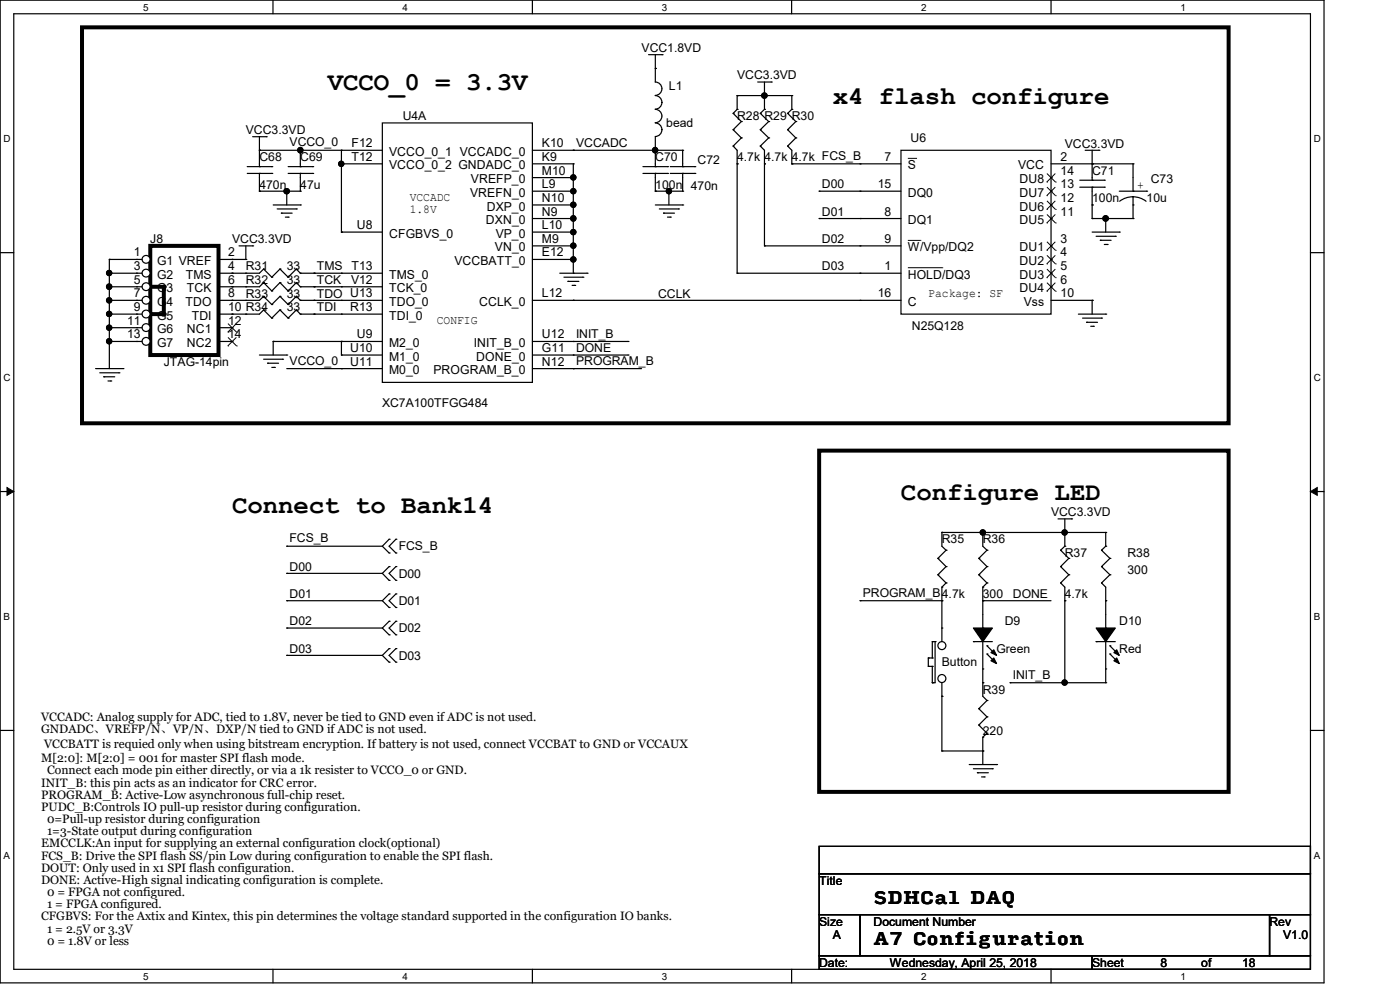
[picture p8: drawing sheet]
<svg xmlns="http://www.w3.org/2000/svg" width="297mm" height="210mm" viewBox="0 0 297 210" stroke-linecap="round" stroke-linejoin="round" font-family="sans-serif">
<path d="M0 0h280.9v208.5h-280.9zM2.9 2.9h275.1v202.7h-275.1z" fill="none" stroke="#000" stroke-width=".25"/>
<g fill="#fff">
<path d="M30.4 .3h1.1v2.4h-1.1z"/>
<path d="M30.4 205.9h1.1v2.3h-1.1z"/>
</g>
<path d="M57.9 0v2.9M57.9 205.6v2.9" fill="none" stroke="#000" stroke-width=".25"/>
<g fill="#fff">
<path d="M85.4 .3h1.1v2.4h-1.1z"/>
<path d="M85.4 205.9h1.1v2.3h-1.1z"/>
</g>
<path d="M112.9 0v2.9M112.9 205.6v2.9" fill="none" stroke="#000" stroke-width=".25"/>
<g fill="#fff">
<path d="M140.4 .3h1.2v2.4h-1.2z"/>
<path d="M140.4 205.9h1.2v2.3h-1.2z"/>
</g>
<path d="M167.9 0v2.9M167.9 205.6v2.9" fill="none" stroke="#000" stroke-width=".25"/>
<g fill="#fff">
<path d="M195.4 .3h1.2v2.4h-1.2z"/>
<path d="M195.4 205.9h1.2v2.3h-1.2z"/>
</g>
<path d="M223 0v2.9M223 205.6v2.9" fill="none" stroke="#000" stroke-width=".25"/>
<g fill="#fff">
<path d="M250.4 .3h1.2v2.4h-1.2z"/>
<path d="M250.4 205.9h1.2v2.3h-1.2z"/>
<path d="M.8 28.2h1.4v2.4h-1.4z"/>
<path d="M278.7 28.2h1.5v2.4h-1.5z"/>
<path d="M.8 78.9h1.4v2.3h-1.4z"/>
<path d="M278.7 78.9h1.5v2.3h-1.5z"/>
</g>
<path d="M0 53.6h2.9M278 53.6h2.9" fill="none" stroke="#000" stroke-width=".25"/>
<g fill="#fff">
<path d="M.8 129.6h1.3v2.3h-1.3z"/>
<path d="M278.7 129.6h1.4v2.3h-1.4z"/>
</g>
<path d="M0 104.3h2.9M278 104.3h2.9" fill="none" stroke="#000" stroke-width=".25"/>
<path d="M1.5 103.4l1.4 .9-1.4 .8zM278 104.3l1.4-.9v1.7z" fill="#000" stroke="#000" stroke-width=".21"/>
<g fill="#fff">
<path d="M.8 180.3h1.3v2.3h-1.3z"/>
<path d="M278.7 180.3h1.4v2.3h-1.4z"/>
</g>
<g fill="none" stroke="#000" stroke-width=".25">
<path d="M137.6 11.6h2.9M139 14.5h.1M139 11.6v5.8a1.42 1.42 0 0 1 1.4 1.4 1.42 1.42 0 0 1-1.4 1.4 1.5 1.5 0 0 1 1.4 1.5 1.43 1.43 0 0 1-1.4 1.5 1.44 1.44 0 0 1 1.4 1.4 1.44 1.44 0 0 1-1.4 1.4M140.5 11.6h.1M160.7 17.4h2.9M162.2 17.4v5.8M163.6 17.4h.1M52.5 36.8h5.2M52.5 35.3h5.2M53.6 29h2.9M55 31.9h.1M55 35.3h.1"/>
<path d="M55 36.8h.1M55 31.9h26.1M55 29v6.3M55 36.8v3.8M56.5 29h.1M57.7 36.8h.1M57.7 35.3h.1M61.1 36.8h5.2M61.1 35.3h5.2M63.7 31.9h.1M63.7 35.3h.1M63.7 36.8h.1"/>
<path d="M63.7 31.9v3.4M63.7 36.8v3.8M66.3 36.8h.1M66.3 35.3h.1M72.4 34.8h.1M72.4 31.9h.1M72.4 34.8h8.7M72.4 31.9v17.3M81.1 26.1h31.8v55h-31.8zM112.9 34.8h8.7M112.9 31.9h31.9M112.9 37.7h8.7"/>
<path d="M121.6 37.7h.1M121.6 31.9h.1M121.6 34.8h.1M121.6 34.8v23.2M136.4 36.8h5.2M136.4 35.3h5.2M139 26.1a1.43 1.43 0 0 1 1.4 1.4 1.43 1.43 0 0 1-1.4 1.5M139 31.9h.1M139 35.3h.1M139 36.8h.1M139 29v6.3M139 36.8v3.8"/>
<path d="M141.6 36.8h.1M141.6 35.3h.1M142.2 36.8h5.2M142.2 35.3h5.2M144.8 35.3h.1M144.8 36.8h.1M144.8 31.9h.1M144.8 31.9v3.4M144.8 36.8v3.8M147.4 36.8h.1M147.4 35.3h.1M155.5 31h.1"/>
<path d="M155.5 27.5h.1M155.5 24h.1M155.5 31l.9 .9v26.1M155.5 27.5l1.8 1.8M155.5 24l1.8 1.8M156.4 34.8h.1M156.4 20.3h.1M156.4 23.2h.1M156.4 20.3v2.9M156.4 20.3h11.6M156.4 23.2l-.9 .8M157.3 29.3h.1"/>
<path d="M157.3 25.8h.1M157.3 29.3l-1.8 1.7M157.3 25.8l-1.8 1.7M161.3 31h.1M161.3 27.5h.1M161.3 24h.1M161.3 31l.9 .9v20.3M161.3 27.5l1.8 1.8M161.3 24l1.8 1.8M162.2 34.8h.1M162.2 20.3h.1M162.2 23.2h.1"/>
<path d="M162.2 23.2l-.9 .8M163.1 29.3h.1M163.1 25.8h.1M163.1 29.3l-1.8 1.7M163.1 25.8l-1.8 1.7M167.1 31h.1M167.1 27.5h.1M167.1 24h.1M167.1 31l.9 .9v2.9M167.1 27.5l1.7 1.8M167.1 24l1.7 1.8M168 34.8h.1"/>
<path d="M168 23.2h.1M168 20.3h.1M168 34.8h23.1M168 23.2l-.9 .8M168 20.3v2.9M168.8 29.3h.1M168.8 25.8h.1M168.8 29.3l-1.7 1.7M168.8 25.8l-1.7 1.7M182.5 34.8h.1M191.1 31.9h31.9v34.7h-31.9zM223 37.7h.1"/>
<path d="M223 34.8h17.4M229.1 39.7h5.2M229.1 38.2h5.2M230.2 31.9h2.9M231.7 34.8h.1M231.7 38.2h.1M231.7 39.7h.1M231.7 31.9v6.3M231.7 39.7v6.7M233.1 31.9h.1M234.3 39.7h.1M234.3 38.2h.1"/>
<path d="M240.4 34.8h.1M240.4 34.8v5.8M23.2 55h.1M23.2 58h.1M23.2 55h5.8M23.2 58h5.8M23.2 55v23.2M49.2 55h.1M49.2 58h.1M49.2 55h3M50.7 52.2h2.9M52.2 55h.1"/>
<path d="M52.2 58h.1M52.2 52.2v2.8M53.6 52.2h.1M55 40.6h.1M55 40.6h8.7M55.9 59.9h.1M55.9 57.1h.1M55.9 57.1l-.9 .9h-5.8M55.9 59.9l-.9 .9h-5.8M55.9 59.9l1.8 1.8M55.9 57.1l1.8 1.7M57.7 58.8h.1"/>
<path d="M58 43.5h5.7M58.8 44.3h4.1M59.4 59.9h.1M59.4 57.1h.1M59.4 59.9l-1.7 1.8M59.4 59.9l1.7 1.8M59.4 57.1l-1.7 1.7M59.4 57.1l1.7 1.7M59.7 45.2h.1M59.7 45.2h2.3M60.5 46.1h.6M60.8 40.6h.1"/>
<path d="M60.8 40.6v2.9M61.1 46.1h.1M61.1 58.8h.1M62.9 44.3h.1M62.9 59.9h.1M62.9 57.1h.1M62.9 59.9l-1.8 1.8M62.9 59.9l.8 .9M62.9 57.1l-1.8 1.7M62.9 57.1l.8 .9M63.7 43.5h.1M63.7 40.6h.1"/>
<path d="M63.7 58h.1M63.7 58h17.4M66.6 58h.1M72.4 49.2h.1M72.4 58h.1M72.4 49.2h8.7M112.9 55h8.7M112.9 40.6h8.7M112.9 46.4h8.7M112.9 52.2h8.7M112.9 49.2h8.7M112.9 43.5h8.7"/>
<path d="M118.7 58h5.8M119.6 58.8h4.1M120.5 59.7h.1M120.5 59.7h2.3M121.6 40.6h.1M121.6 43.5h.1M121.6 46.4h.1M121.6 49.2h.1M121.6 52.2h.1M121.6 55h.1M121.6 58h.1M123.7 58.8h.1"/>
<path d="M124.5 58h.1M139 40.6h.1M139 40.6h5.8M139 43.5h5.8M139.9 44.3h4M140.8 45.2h.1M140.8 45.2h2.3M141.6 46.1h.6M141.9 40.6h.1M141.9 40.6v2.9M142.2 46.1h.1M143.9 44.3h.1"/>
<path d="M144.8 43.5h.1M144.8 40.6h.1M156.4 58h.1M156.4 58h34.7M162.2 52.2h.1M162.2 52.2h28.9M173.8 40.6h.1M173.8 46.4h.1M173.8 40.6h17.3M173.8 46.4h17.3M182.5 58h.1M182.5 46.4h.1"/>
<path d="M182.5 52.2h.1M182.5 40.6h.1M223 52.2h.1M223 55h.1M223 58h.1M223 46.4h.1M223 43.5h.1M223 40.6h.1M231.7 43.5h.1M231.7 46.4h.1M231.7 46.4h8.7M231.7 49.2h5.7"/>
<path d="M232.5 50.1h4.1M233.4 51h.1M233.4 51h2.3M234.3 51.9h.6M234.6 46.4h.1M234.6 46.4v2.8M234.9 51.9h.1M236.6 50.1h.1M237.4 49.2h.1M237.4 40.6h5.8M240.3 41.7l1.5 .3 1.3 .7M240.3 41.7l-1.5 .3-1.3 .7"/>
<path d="M240.4 43.5h.1M240.4 40.6h.1M240.4 46.4h.1M240.4 41.7v4.7M243.2 40.6h.1M20.3 78.2h5.8M21.2 79.1h4M22 79.9h.1M22 79.9h2.3M23.2 60.8h.1M23.2 63.7h.1M23.2 66.6h.1"/>
<path d="M23.2 69.5h.1M23.2 72.4h.1M23.2 60.8h5.8M23.2 63.7h5.8M23.2 66.6h5.8M23.2 69.5h5.8M23.2 72.4h5.8M25.2 79.1h.1M26.1 78.2h.1M49.2 60.8h.1M49.2 63.7h.1M49.2 66.6h.1"/>
<path d="M52.2 63.7h.1M52.2 60.8h.1M52.2 66.6h.1M55 75.3h5.8M55.9 62.9h.1M55.9 65.7h.1M55.9 62.9l-.9 .8h-5.8M55.9 65.7l-.9 .9h-5.8M55.9 76.2h4M55.9 62.9l1.8 1.7M55.9 65.7l1.8 1.8M56.8 77h.1"/>
<path d="M56.8 77h2.3M57.7 64.6h.1M57.7 61.7h.1M57.7 67.5h.1M57.7 77.9h.5M58 72.4h.1M58 72.4h23.1M58 72.4v2.9M58.2 77.9h.1M59.4 62.9h.1M59.4 65.7h.1M59.4 62.9l-1.7 1.7"/>
<path d="M59.4 62.9l1.7 1.7M59.4 65.7l-1.7 1.8M59.4 65.7l1.7 1.8M59.9 76.2h.1M60.8 75.3h.1M60.8 78.2h20.3M61.1 64.6h.1M61.1 61.7h.1M61.1 67.5h.1M62.9 62.9h.1M62.9 65.7h.1M62.9 62.9l-1.8 1.7"/>
<path d="M62.9 62.9l.8 .8M62.9 65.7l-1.8 1.8M62.9 65.7l.8 .9M63.7 63.7h.1M63.7 60.8h.1M63.7 66.6h.1M63.7 60.8h17.4M63.7 63.7h17.4M63.7 66.6h17.4M66.6 60.8h.1M66.6 63.7h.1M66.6 66.6h.1"/>
<path d="M72.4 72.4h.1M72.4 78.2h.1M72.4 60.8h.1M72.4 63.7h.1M72.4 66.6h.1M72.4 75.3h.1M72.4 75.3h8.7M72.4 72.4v2.9M112.9 63.7h78.2M112.9 72.4h20.3M112.9 75.3h20.3M112.9 78.2h23.2"/>
<path d="M121.4 60.5h.5M121.6 78.2h.1M121.6 63.7h.1M121.6 75.3h.1M121.6 72.4h.1M121.9 60.5h.1M133.2 75.3h.1M133.2 72.4h.1M182.5 63.7h.1M223 60.8h.1M223 63.7h8.7M228.8 66.6h5.8"/>
<path d="M229.7 67.5h4M230.5 68.4h.1M230.5 68.4h2.3M231.4 69.2h.5M231.7 63.7h.1M231.7 63.7v2.9M231.9 69.2h.1M233.7 67.5h.1M234.6 66.6h.1M22.9 80.8h.6M23.5 80.8h.1M60.8 115.9h.1"/>
<path d="M60.8 115.9h20.3M81.1 115.9l1.4 1.4M82.5 114.4h.1M82.5 117.3h.1M82.5 114.4l-1.4 1.5M84 117.3h.1M84 114.4h.1M84 114.4l-1.5 1.5 1.5 1.4M199 118.4h.1M199 118.4l1.7 1.8M199.8 112.9h.1M199.8 112.9v3l.9 .8"/>
<path d="M199.8 112.9h34.8M200.7 116.7h.1M200.7 116.7l-1.7 1.7M207.6 118.4h.1M207.6 118.4l1.8 1.8M208.5 112.9h.1M208.5 112.9v3l.9 .8M209.4 116.7h.1M209.4 116.7l-1.8 1.7M224.5 110.1h2.8M225 116.7h.1M225 116.7l1.7 1.7"/>
<path d="M225.9 112.9h.1M225.9 115.9h.1M225.9 110.1v5.8M225.9 115.9l-.9 .8M226.7 118.4h.1M226.7 118.4l-1.7 1.8M227.3 110.1h.1M233.7 116.7h.1M233.7 116.7l1.8 1.7M234.6 115.9h.1M234.6 112.9h.1M234.6 112.9v3"/>
<path d="M234.6 115.9l-.9 .8M235.5 118.4h.1M235.5 118.4l-1.8 1.8M60.8 121.6h.1M60.8 127.4h.1M60.8 133.2h.1M60.8 139h.1M60.8 121.6h20.3M60.8 127.4h20.3M60.8 133.2h20.3M60.8 139h20.3M81.1 121.6l1.4 1.5"/>
<path d="M81.1 127.4l1.4 1.5M81.1 133.2l1.4 1.5M81.1 139l1.4 1.5M82.5 120.2h.1M82.5 123.1h.1M82.5 126h.1M82.5 128.9h.1M82.5 131.8h.1M82.5 134.7h.1M82.5 137.6h.1M82.5 120.2l-1.4 1.4M82.5 126l-1.4 1.4"/>
<path d="M82.5 131.8l-1.4 1.4M82.5 137.6l-1.4 1.4M84 123.1h.1M84 120.2h.1M84 128.9h.1M84 126h.1M84 134.7h.1M84 131.8h.1M84 137.6h.1M84 120.2l-1.5 1.4 1.5 1.5M84 126l-1.5 1.4 1.5 1.5M84 131.8l-1.5 1.4 1.5 1.5"/>
<path d="M84 137.6l-1.5 1.4 1.5 1.5M182.5 127.4h.1M182.5 127.4h17.3M199 121.9h.1M199 121.9l1.7 1.8M199.8 127.4h.1M199.8 124.5h.1M199.8 124.5v8.7M200.7 120.2h.1M200.7 123.7h.1M200.7 120.2l-1.7 1.7M200.7 123.7l-.9 .8"/>
<path d="M207.6 121.9h.1M207.6 121.9l1.8 1.8M208.5 127.4h.1M208.5 124.5h.1M208.5 127.4h14.5M208.5 124.5v2.9M209.4 120.2h.1M209.4 123.7h.1M209.4 120.2l-1.8 1.7M209.4 123.7l-.9 .8M225 123.7h.1M225 120.2h.1"/>
<path d="M225 123.7l.9 .8v20.3M225 120.2l1.7 1.7M225.9 127.4h.1M226.7 121.9h.1M226.7 121.9l-1.7 1.8M232.5 136.1h.1M232.5 136.1h4.1M233.7 123.7h.1M233.7 120.2h.1M233.7 123.7l.9 .8v8.7M233.7 120.2l1.8 1.7M234.6 133.2h.1"/>
<path d="M234.6 127.4h.1M234.6 136.1v8.7M235.5 137h.1M235.5 138.7h.1M235.5 121.9h.1M235.5 137l1.7 1.7M235.5 138.7l1.7 1.8M235.5 121.9l-1.8 1.8M0 154.9h2.9M82.5 140.5h.1M84 140.5h.1M199.8 147.7h.1"/>
<path d="M199.8 159.3h.1M199.8 147.7v11.6M199.8 159.3h8.7M207.6 150.3h.1M207.6 153.8h.1M207.6 150.3l1.8 1.8M207.6 153.8l1.8 1.7M208.5 159.3h.1M208.5 156.4h.1M208.5 144.8h.1M208.5 144.8v2.9l.9 .9M208.5 156.4v5.8"/>
<path d="M209.4 148.6h.1M209.4 152.1h.1M209.4 155.5h.1M209.4 148.6l-1.8 1.7M209.4 152.1l-1.8 1.7M209.4 155.5l-.9 .9M214.3 144.8h.1M214.3 144.8h20.3M225.9 144.8h.1M234.6 141.9h.1M234.6 144.8h.1M278 154.9h2.9"/>
<path d="M173.8 179.5h104.2v5.8h-104.2zM205.6 162.2h5.8M206.5 163.1h4M207.3 163.9h.1M207.3 163.9h2.4M208.2 164.8h.6M208.8 164.8h.1M210.5 163.1h.1M211.4 162.2h.1M173.8 185.3h104.2v8.7h-104.2zM173.8 194h8.7v8.7h-8.7zM182.5 194h86.8v8.7h-86.8z"/>
<path d="M269.3 194h8.7v8.7h-8.7zM173.8 202.7h57.9v2.9h-57.9zM231.7 202.7h46.3v2.9h-46.3z"/>
</g>
<path d="M17.4 5.8h243.2v84h-243.2zM31.9 52.2h14.5v23.1h-14.5zM31.9 60.8h2.9v5.8h-2.9M173.8 95.6h86.8v72.4h-86.8z" fill="none" stroke="#000" stroke-width=".85"/>
<g fill="#000" stroke="#000" stroke-width=".25">
<path d="M232.5 133.2h4.1l-2 2.9z" fill-rule="evenodd"/>
<path d="M236.9 139.6l.5 1.2-1.1-.6z" fill-rule="evenodd"/>
<path d="M236.9 137.8l.5 1.2-1.1-.6z" fill-rule="evenodd"/>
<circle cx="63.7" cy="31.9" r=".56"/>
<circle cx="72.4" cy="34.8" r=".55"/>
<circle cx="121.6" cy="37.6" r=".55"/>
<circle cx="139" cy="31.9" r=".56"/>
<circle cx="162.2" cy="20.3" r=".56"/>
<circle cx="23.2" cy="57.9" r=".55"/>
<circle cx="60.8" cy="40.6" r=".56"/>
<circle cx="121.6" cy="46.3" r=".56"/>
<circle cx="121.6" cy="55" r=".55"/>
<circle cx="121.6" cy="40.6" r=".55"/>
<circle cx="121.6" cy="43.4" r=".55"/>
<circle cx="121.6" cy="52.1" r=".55"/>
<circle cx="121.6" cy="49.2" r=".55"/>
<circle cx="141.9" cy="40.6" r=".55"/>
<circle cx="234.5" cy="46.3" r=".57"/>
<circle cx="23.1" cy="60.8" r=".56"/>
<circle cx="23.2" cy="66.6" r=".55"/>
<circle cx="23.2" cy="69.5" r=".55"/>
<circle cx="23.2" cy="63.7" r=".55"/>
<circle cx="23.2" cy="72.4" r=".55"/>
<circle cx="208.5" cy="112.9" r=".55"/>
<circle cx="225.8" cy="112.9" r=".55"/>
<circle cx="225.8" cy="144.8" r=".55"/>
</g>
<g fill="none" stroke="#000" stroke-width=".21">
<path d="M192.6 33.6h1.7M194.3 33.6h.1M222.1 38.6h.1M222.1 39.7l1.8 1.8M222.1 36.8l1.8 1.8M223.9 39.7l-1.8 1.8M223.9 36.8l-1.8 1.8M223.9 38.6h.1M192.6 56.8h7.3M192.6 51h2.6M195.2 51h.1M199.9 56.8h.1"/>
<path d="M222.1 53.1h.1M222.1 56h.1M222.1 58.9h.1M222.1 47.3h.1M222.1 44.4h.1M222.1 41.5h.1M222.1 51.3l1.8 1.8M222.1 54.2l1.8 1.8M222.1 57.1l1.8 1.8M222.1 60l1.8 1.8M222.1 45.5l1.8 1.8M222.1 42.6l1.8 1.8"/>
<path d="M223.9 51.3l-1.8 1.8M223.9 54.2l-1.8 1.8M223.9 57.1l-1.8 1.8M223.9 60l-1.8 1.8M223.9 45.5l-1.8 1.8M223.9 42.6l-1.8 1.8M223.9 53.1h.1M223.9 56h.1M223.9 58.9h.1M223.9 47.3h.1M223.9 44.4h.1M223.9 41.5h.1"/>
<path d="M222.1 61.8h.1M223.9 61.8h.1"/>
</g>
<g fill="#000">
<circle cx="31.9" cy="66.6" r=".42"/>
<circle cx="34.8" cy="66.6" r=".42"/>
<circle cx="34.8" cy="60.8" r=".42"/>
</g>
<circle cx="31" cy="55" r=".84" fill="#fff" stroke="#000" stroke-width=".25"/>
<path d="M29 55h.1M29 55h1.1M46.4 55h2.8M49.2 55h.1" fill="none" stroke="#000" stroke-width=".25"/>
<circle cx="31" cy="57.9" r=".84" fill="#fff" stroke="#000" stroke-width=".25"/>
<path d="M29 58h.1M29 58h1.1M46.4 58h2.8M49.2 58h.1" fill="none" stroke="#000" stroke-width=".25"/>
<circle cx="31" cy="60.8" r=".84" fill="#fff" stroke="#000" stroke-width=".25"/>
<path d="M29 60.8h.1M29 60.8h1.1M46.4 60.8h2.8M46.4 63.7h2.8M49.2 60.8h.1M49.2 63.7h.1" fill="none" stroke="#000" stroke-width=".25"/>
<circle cx="31" cy="66.6" r=".84" fill="#fff" stroke="#000" stroke-width=".25"/>
<path d="M29 66.6h.1M29 66.6h1.1M46.4 66.6h2.8M49.2 66.6h.1" fill="none" stroke="#000" stroke-width=".25"/>
<circle cx="31" cy="69.5" r=".84" fill="#fff" stroke="#000" stroke-width=".25"/>
<path d="M29 69.5h.1M29 69.5h1.1M46.4 69.5h2.8M49.2 69.5h.1" fill="none" stroke="#000" stroke-width=".25"/>
<path d="M48.3 70.5h.1M48.4 68.6l1.8 1.9M50.1 68.6l-1.8 1.9M50.2 70.5h.1" fill="none" stroke="#000" stroke-width=".21"/>
<circle cx="31" cy="72.4" r=".84" fill="#fff" stroke="#000" stroke-width=".25"/>
<path d="M29 72.4h.1M29 72.4h1.1M46.4 72.4h2.8M49.2 72.4h.1" fill="none" stroke="#000" stroke-width=".25"/>
<path d="M48.3 73.4h.1M48.4 71.6l1.8 1.8M50.1 71.6l-1.8 1.8M50.2 73.4h.1" fill="none" stroke="#000" stroke-width=".21"/>
<circle cx="31" cy="63.7" r=".84" fill="#fff" stroke="#000" stroke-width=".25"/>
<g fill="none" stroke="#000" stroke-width=".25">
<path d="M29 63.7h.1M29 63.7h1.1M196.9 139.6h.1M196.9 139.6h.9M196.9 139.6v1.8M197.8 136.1h.1M197.8 139.6h.1M197.8 136.1h.6M197.8 136.1v3.5M198.4 136.1h.1M198.4 136.1v8.7h-.6M199.8 133.2h.1"/>
<path d="M199.8 133.2v2.9M206.5 136.1h.1M206.5 136.1h4M208.5 133.2h.1M208.5 127.4h.1M208.5 127.4v5.8M208.5 136.1v8.7M209.4 137h.1M209.4 138.7h.1M209.4 137l1.7 1.7M209.4 138.7l1.7 1.8M196.9 141.4h.1"/>
<path d="M196.9 141.4h.9M197.8 141.4h.1M197.8 144.8h.1M197.8 141.4v3.4M199.8 147.7h.1M199.8 144.8v2.9M208.5 141.9h.1M208.5 144.8h.1"/>
<circle cx="199.8" cy="136.9" r=".85"/>
<circle cx="199.8" cy="143.9" r=".85"/>
</g>
<g fill="#000" stroke="#000" stroke-width=".25">
<path d="M206.5 133.2h4l-2 2.9z" fill-rule="evenodd"/>
<path d="M210.8 139.6l.6 1.2-1.2-.6z" fill-rule="evenodd"/>
<path d="M210.8 137.8l.6 1.2-1.2-.6z" fill-rule="evenodd"/>
<circle cx="63.7" cy="31.9" r=".56"/>
<circle cx="72.4" cy="34.8" r=".55"/>
<circle cx="121.6" cy="37.6" r=".55"/>
<circle cx="139" cy="31.9" r=".56"/>
<circle cx="162.2" cy="20.3" r=".56"/>
<circle cx="23.2" cy="57.9" r=".55"/>
<circle cx="60.8" cy="40.6" r=".56"/>
<circle cx="121.6" cy="46.3" r=".56"/>
<circle cx="121.6" cy="55" r=".55"/>
<circle cx="121.6" cy="40.6" r=".55"/>
<circle cx="121.6" cy="43.4" r=".55"/>
<circle cx="121.6" cy="52.1" r=".55"/>
<circle cx="121.6" cy="49.2" r=".55"/>
<circle cx="141.9" cy="40.6" r=".55"/>
<circle cx="234.5" cy="46.3" r=".57"/>
<circle cx="23.1" cy="60.8" r=".56"/>
<circle cx="23.2" cy="66.6" r=".55"/>
<circle cx="23.2" cy="69.5" r=".55"/>
<circle cx="23.2" cy="63.7" r=".55"/>
<circle cx="23.2" cy="72.4" r=".55"/>
<circle cx="208.5" cy="112.9" r=".55"/>
<circle cx="225.8" cy="112.9" r=".55"/>
<circle cx="225.8" cy="144.8" r=".55"/>
</g>
<g font-size="5.5">
<text x="69.5" y="19.1">VCCO_0 = 3.3V</text>
<text x="176.7" y="22">x4 flash configure</text>
<text x="191.1" y="106">Configure LED</text>
<text x="49.2" y="108.8">Connect to Bank14</text>
</g>
<g font-size="3.7">
<text x="185.3" y="191.7">SDHCal DAQ</text>
<text x="185.3" y="200.4">A7 Configuration</text>
</g>
<g font-size="2.6">
<text x="136.1" y="11">VCC1.8VD</text>
<text x="156.4" y="16.8">VCC3.3VD</text>
<text x="141.9" y="19.1">L1</text>
<text x="52.2" y="28.4">VCC3.3VD</text>
<text x="85.4" y="25.5">U4A</text>
<text x="141.3" y="27">bead</text>
<text x="156.4" y="25.5">R28 R29 R30</text>
<text x="55" y="34.2">C68</text>
<text x="61.4" y="31.1">VCCO_0</text>
<text x="63.7" y="34.2">C69</text>
<text x="74.6" y="31.2">F12</text>
<text x="74.6" y="34.1">T12</text>
<text x="82.5" y="33.1">VCCO_0_1 VCCADC_0</text>
<text x="82.5" y="35.9">VCCO_0_2 GNDADC_0</text>
<text x="115" y="34.1">K9</text>
<text x="115" y="31.2">K10</text>
<text x="122.2" y="31.3">VCCADC</text>
<text x="139" y="34.2">C70</text>
<text x="148" y="34.8">C72</text>
<text x="156.4" y="34.2">4.7k 4.7k 4.7k FCS_B</text>
<text x="187.7" y="34.1">7</text>
<text x="192.6" y="35.9">S</text>
<text x="193.2" y="30.1">U6</text>
<text x="216" y="35.9">VCC</text>
<text x="225" y="34.1">2</text>
<text x="225.9" y="31.3">VCC3.3VD</text>
<text x="55" y="40">470n</text>
<text x="63.7" y="40">47u</text>
<text x="99.7" y="41.7">VREFN_0</text>
<text x="99.9" y="38.9">VREFP_0</text>
<text x="115" y="37">M10</text>
<text x="115" y="39.9">L9</text>
<text x="139" y="40">100n</text>
<text x="146.6" y="40.3">470n</text>
<text x="174.4" y="40">D00</text>
<text x="186.2" y="39.9">15</text>
<text x="192.6" y="41.7">DQ0</text>
<text x="216.3" y="41.7">DU7</text>
<text x="216.3" y="38.9">DU8</text>
<text x="225" y="39.9">13</text>
<text x="225" y="37">14</text>
<text x="231.7" y="37.1">C71</text>
<text x="241.2" y="40">+</text>
<text x="244.1" y="38.8">C73</text>
<text x="86.9" y="42.6">VCCADC</text>
<text x="86.9" y="45.2">1.8V</text>
<text x="103.1" y="47.5">DXN_0</text>
<text x="103.2" y="44.7">DXP_0</text>
<text x="115" y="42.8">N10</text>
<text x="115" y="45.7">N9</text>
<text x="174.4" y="45.8">D01</text>
<text x="187.7" y="45.7">8</text>
<text x="192.6" y="47.5">DQ1</text>
<text x="216.3" y="47.5">DU5</text>
<text x="216.3" y="44.7">DU6</text>
<text x="225" y="45.7">11</text>
<text x="225" y="42.8">12</text>
<text x="231.7" y="42.9">100n</text>
<text x="243.2" y="42.9">10u</text>
<text x="31.9" y="51.6">J8</text>
<text x="49.2" y="51.6">VCC3.3VD</text>
<text x="75.7" y="48.6">U8</text>
<text x="82.5" y="50.4">CFGBVS_0</text>
<text x="105" y="53.3">VN_0</text>
<text x="105.2" y="50.4">VP_0</text>
<text x="115" y="51.5">M9</text>
<text x="115" y="48.6">L10</text>
<text x="174.4" y="51.6">D02</text>
<text x="187.7" y="51.5">9</text>
<text x="192.6" y="53.3">W/Vpp/DQ2</text>
<text x="216.3" y="53.3">DU1</text>
<text x="225" y="51.5">3</text>
<text x="28.4" y="54.4">1</text>
<text x="28.4" y="57.3">3</text>
<text x="33.3" y="56.2">G1 VREF</text>
<text x="33.3" y="59.1">G2</text>
<text x="39.4" y="59.1">TMS</text>
<text x="48.4" y="54.4">2</text>
<text x="48.4" y="57.3">4</text>
<text x="52.2" y="57.4">R31</text>
<text x="60.8" y="57.4">33</text>
<text x="67.2" y="57.4">TMS</text>
<text x="74.6" y="57.3">T13</text>
<text x="82.5" y="59.1">TMS_0</text>
<text x="96.4" y="56.2">VCCBATT_0</text>
<text x="115" y="54.4">E12</text>
<text x="174.4" y="57.4">D03</text>
<text x="187.7" y="57.3">1</text>
<text x="192.6" y="59.1">HOLD/DQ3</text>
<text x="216.3" y="56.2">DU2</text>
<text x="216.3" y="59.1">DU3</text>
<text x="225" y="54.4">4</text>
<text x="225" y="57.3">5</text>
<text x="28.4" y="60.2">5</text>
<text x="28.4" y="66">9</text>
<text x="28.4" y="63.1">7</text>
<text x="33.3" y="62">G3</text>
<text x="33.3" y="64.9">G4</text>
<text x="39.4" y="64.9">TDO</text>
<text x="39.7" y="62">TCK</text>
<text x="48.4" y="60.2">6</text>
<text x="48.4" y="63.1">8</text>
<text x="48.4" y="66">10 R34</text>
<text x="52.2" y="63.2">R33</text>
<text x="52.2" y="60.3">R32</text>
<text x="60.8" y="63.2">33</text>
<text x="60.8" y="60.3">33</text>
<text x="67.2" y="60.2">TCK</text>
<text x="67.2" y="63.1">TDO U13</text>
<text x="74.3" y="66">R13</text>
<text x="74.5" y="60.2">V12</text>
<text x="82.5" y="62">TCK_0</text>
<text x="82.5" y="64.9">TDO_0</text>
<text x="101.6" y="64.9">CCLK_0</text>
<text x="115" y="63.1">L12</text>
<text x="139.6" y="63.1">CCLK</text>
<text x="186.2" y="63.1">16</text>
<text x="192.6" y="64.9">C</text>
<text x="196.9" y="62.9">Package: SF</text>
<text x="216.3" y="62">DU4</text>
<text x="217.2" y="64.9">Vss</text>
<text x="225" y="60.2">6</text>
<text x="225" y="63.1">10</text>
<text x="27" y="68.9">11</text>
<text x="27" y="71.8">13</text>
<text x="33.3" y="67.8">G5</text>
<text x="33.3" y="70.7">G6</text>
<text x="39.7" y="70.7">NC1</text>
<text x="40.7" y="67.8">TDI</text>
<text x="48.4" y="68.9">12</text>
<text x="48.4" y="71.8">14</text>
<text x="60.8" y="66">33</text>
<text x="67.2" y="66">TDI</text>
<text x="75.7" y="71.8">U9</text>
<text x="82.5" y="67.8">TDI_0</text>
<text x="92.7" y="68.7">CONFIG</text>
<text x="115" y="71.8">U12</text>
<text x="122.2" y="71.6">INIT_B</text>
<text x="193.5" y="70.1">N25Q128</text>
<text x="33.3" y="73.6">G7</text>
<text x="34.8" y="77.6">JTAG-14pin</text>
<text x="39.7" y="73.6">NC2</text>
<text x="61.4" y="77.4">VCCO_0</text>
<text x="74.3" y="74.7">U10</text>
<text x="74.3" y="77.6">U11</text>
<text x="82.5" y="76.5">M1_0</text>
<text x="82.5" y="73.6">M2_0</text>
<text x="100.5" y="73.6">INIT_B_0</text>
<text x="101" y="76.5">DONE_0</text>
<text x="115" y="74.7">G11</text>
<text x="115" y="77.6">N12</text>
<text x="122.2" y="74.7">DONE</text>
<text x="122.2" y="77.4">PROGRAM_B</text>
<text x="82.5" y="79.4">M0_0</text>
<text x="91.9" y="79.4">PROGRAM_B_0</text>
<text x="81.1" y="86.3">XC7A100TFGG484</text>
<text x="223" y="109.5">VCC3.3VD</text>
<text x="61.4" y="115.1">FCS_B</text>
<text x="84.6" y="116.7">FCS_B</text>
<text x="199.8" y="115.3">R35</text>
<text x="208.5" y="115.3">R36</text>
<text x="225.9" y="118.2">R37</text>
<text x="239.2" y="118.2">R38</text>
<text x="61.4" y="121">D00</text>
<text x="84.6" y="122.5">D00</text>
<text x="239.2" y="121.7">300</text>
<text x="61.4" y="126.8">D01</text>
<text x="84.6" y="128.3">D01</text>
<text x="183" y="126.6">PROGRAM_B4.7k</text>
<text x="208.5" y="126.9">300</text>
<text x="214.9" y="126.8">DONE</text>
<text x="225.9" y="126.9">4.7k</text>
<text x="61.4" y="132.6">D02</text>
<text x="84.6" y="134.1">D02</text>
<text x="213.1" y="132.7">D9</text>
<text x="237.4" y="132.7">D10</text>
<text x="61.4" y="138.4">D03</text>
<text x="84.6" y="139.9">D03</text>
<text x="199.8" y="141.4">Button</text>
<text x="211.4" y="138.4">Green</text>
<text x="237.4" y="138.4">Red</text>
<text x="208.5" y="147.2">R39</text>
<text x="214.9" y="144">INIT_B</text>
<text x="8.7" y="153">VCCADC: Analog supply for ADC, tied to 1.8V, never be tied to GND even if ADC is not used.</text>
<text x="8.7" y="155.5">GNDADC、VREFP/N、VP/N、DXP/N tied to GND if ADC is not used.</text>
<text x="208.5" y="155.8">220</text>
<text x="8.7" y="161.7">M[2:0]: M[2:0] = 001 for master SPI flash mode.</text>
<text x="9.3" y="158.8">VCCBATT is requied only when using bitstream encryption. If battery is not used, connect VCCBAT to GND or VCCAUX</text>
<text x="8.7" y="166.8">INIT_B: this pin acts as an indicator for CRC error.</text>
<text x="10" y="164.3">Connect each mode pin either directly, or via a 1k resister to VCCO_0 or GND.</text>
<text x="8.7" y="169.4">PROGRAM_B: Active-Low asynchronous full-chip reset.</text>
<text x="8.7" y="172">PUDC_B:Controls IO pull-up resistor during configuration.</text>
<text x="8.7" y="179.7">EMCCLK:An input for supplying an external configuration clock(optional)</text>
<text x="10" y="174.6">0=Pull-up resistor during configuration</text>
<text x="10" y="177.2">1=3-State output during configuration</text>
<text x="8.7" y="182.3">FCS_B: Drive the SPI flash SS/pin Low during configuration to enable the SPI flash.</text>
<text x="8.7" y="184.9">DOUT: Only used in x1 SPI flash configuration.</text>
<text x="8.7" y="187.5">DONE: Active-High signal indicating configuration is complete.</text>
<text x="10" y="190.1">0 = FPGA not configured.</text>
<text x="173.8" y="187.7">Title</text>
<text x="8.7" y="195.2">CFGBVS: For the Axtix and Kintex, this pin determines the voltage standard supported in the configuration IO banks.</text>
<text x="10" y="192.7">1 = FPGA configured.</text>
<text x="10" y="197.8">1 = 2.5V or 3.3V</text>
<text x="173.8" y="196.3">Size</text>
<text x="185.3" y="196.3">Document Number</text>
<text x="269.3" y="196.3">Rev</text>
<text x="10" y="200.4">0 = 1.8V or less</text>
<text x="176.7" y="199.3">A</text>
<text x="272.2" y="199.3">V1.0</text>
<text x="173.8" y="205.1">Date:</text>
<text x="188.8" y="205.1">Wednesday, April 25, 2018</text>
<text x="231.7" y="205.1">Sheet</text>
<text x="246.2" y="205.1">8</text>
<text x="254.8" y="205.1">of</text>
<text x="263.5" y="205.1">18</text>
</g>
<g font-size="2.1">
<text x="30.4" y="2.2">5</text>
<text x="85.4" y="2.2">4</text>
<text x="140.4" y="2.2">3</text>
<text x="195.4" y="2.2">2</text>
<text x="250.5" y="2.2">1</text>
<text x=".8" y="30.1">D</text>
<text x="278.7" y="30.1">D</text>
<text x=".8" y="80.8">C</text>
<text x="278.7" y="80.8">C</text>
<text x=".8" y="131.5">B</text>
<text x="278.7" y="131.5">B</text>
<text x=".8" y="182.2">A</text>
<text x="278.7" y="182.2">A</text>
<text x="30.4" y="207.8">5</text>
<text x="85.4" y="207.8">4</text>
<text x="140.4" y="207.8">3</text>
<text x="195.4" y="207.8">2</text>
<text x="250.5" y="207.8">1</text>
</g>
</svg>
